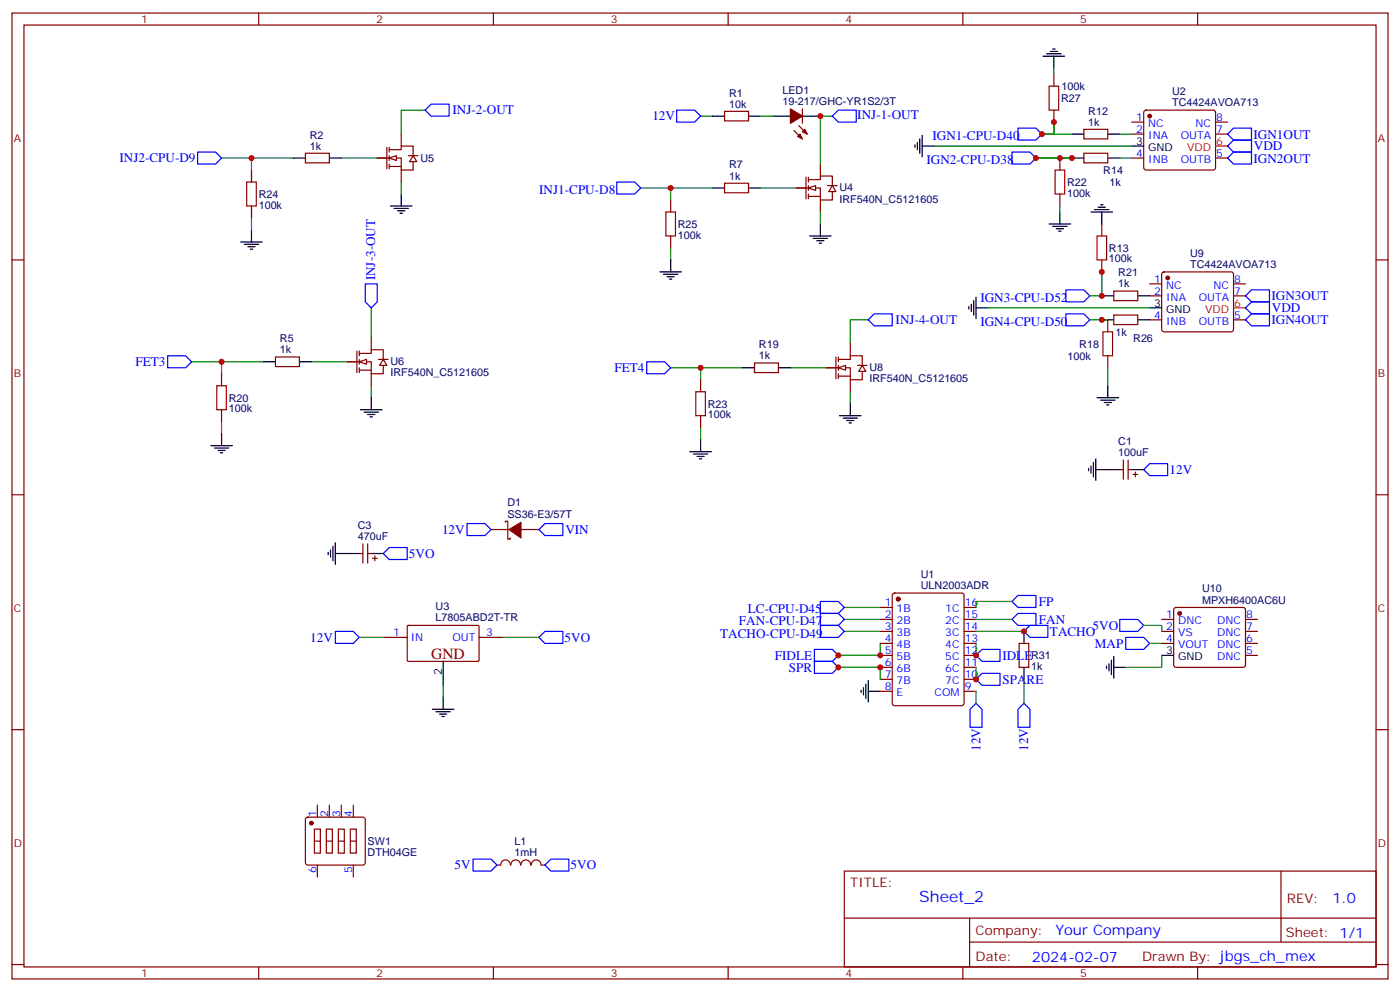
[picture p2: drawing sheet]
<svg xmlns="http://www.w3.org/2000/svg" width="412mm" height="292mm" viewBox="0 0 412 292" stroke-linecap="round" stroke-linejoin="round" font-family="sans-serif">
<g fill="none" stroke="#870000" stroke-width=".35">
<path d="M3.5 3.8h405.4v284.4h-405.4zM7.1 7.4h398.2v277.3h-398.2zM76.2 3.8v3.6M145.3 3.8v3.6M214.5 3.8v3.6M283.6 3.8v3.6M352.8 3.8v3.6M233.9 38.4l2.5 2.5M235.3 37l2.5 2.5M236.4 32.1v4.2M234.6 55.4h7.1v3.5h3.5v-2.5M237.4 52.2v6.3"/>
<path d="M238.1 52.9h3.6v-1.1h3.5v2.8M238.1 52.2v1.4M238.1 54.6v1.5M238.1 57.1v1.4M238.1 57.8h3.6M241.7 48.3v3.5M241.7 58.9v3.5M243.8 54.6h2.8M3.5 76.5h3.6M405.3 76.5h3.6M3.5 145.7h3.6M405.3 145.7h3.6"/>
<path d="M112.9 187.6h7M120 184.3l.3-.2 20.6 .1 .2 .3v10l-.3 .2-20.7-.1-.2-.3zM141.1 187.6h7.1M300.2 189.4h2.8v7.1h-2.8zM3.5 214.8h3.6M405.3 214.8h3.6M248.7 256.4h156.6v28.3h-156.6zM377.3 256.5v20.8M248.7 270.3h156.5M285.6 277.3h119.6M285.6 270.3v14.1M3.5 284h3.6"/>
<path d="M76.2 284.7v3.5M145.3 284.7v3.5M214.5 284.7v3.5M283.6 284.7v3.5M352.8 284.7v3.5M405.3 284h3.6"/>
</g>
<g fill="none" stroke="#008700" stroke-width=".35">
<path d="M125.2 32.4h-7v7.1M206.4 34.2h3.5M245.2 34.2h-3.5v14.1M65.3 46.5h8.8M86.4 46.5h-12.3v3.6M100.5 46.5h10.6M118.2 53.6v3.5M188.7 55.4h8.9M209.9 55.4h-12.3v3.5M224 55.4h10.6M74.1 64.2v3.5M197.6 73v3.5"/>
<path d="M241.7 62.4v3.5M109.4 90.6v8.8M255.8 94.2h-5.3v7M56.4 106.5h8.9M77.6 106.5h-12.3v3.5M91.7 106.5h10.6M109.4 113.6v3.5M197.6 108.3h8.8M218.7 108.3h-12.3v3.5M232.8 108.3h10.6M250.5 115.3v3.6M65.3 124.1v3.6"/>
<path d="M206.4 125.9v3.5M248.7 178.8h10.6M248.7 185.9h10.6M248.7 182.4h10.6M259.3 189.4v3.5h-12.4"/>
</g>
<g fill="none" stroke="#00f" stroke-width=".35">
<path d="M125.2 32.4l1.8-1.7h5.3v3.5h-5.3zM199.3 32.4h5.3l1.8 1.8-1.8 1.7h-5.3zM245.2 34.2l1.7-1.8h5.3v3.5h-5.3zM58.2 44.8h5.3l1.8 1.7-1.8 1.8h-5.3zM181.7 53.6h5.3l1.7 1.8-1.7 1.7h-5.3zM107.6 83.6h3.5v5.3l-1.7 1.7-1.8-1.7zM255.8 94.2l1.7-1.8h5.3v3.5h-5.3zM49.4 104.7h5.3l1.7 1.8-1.7 1.8h-5.3zM190.5 106.5h5.3l1.8 1.8-1.8 1.7h-5.3zM241.7 177.1h5.2l1.8 1.7-1.8 1.8h-5.2zM98.8 185.9h5.3l1.7 1.7-1.7 1.8h-5.3zM158.7 187.6l1.8-1.7h5.3v3.5h-5.3z"/>
<path d="M239.9 194.7h5.3l1.7 1.8-1.7 1.7h-5.3zM239.9 191.2h5.3l1.7 1.7-1.7 1.8h-5.3zM241.7 184.1h5.2l1.8 1.8-1.8 1.7h-5.2zM241.7 180.6h5.2l1.8 1.8-1.8 1.7h-5.2zM299.9 208.8l1.7-1.8 1.8 1.8v5.3h-3.5z"/>
</g>
<g fill="none" stroke="#000" stroke-width=".35">
<path d="M227.5 34.2h5.3M236.4 34.2h5.3M118.2 57.1v3.5M70.9 71.2h6.4M72 71.9h4.2M73 72.6h2.1M73.7 73.3h.7M74.1 67.7v3.5M115 60.6h6.4M116.1 61.3h4.2M117.1 62.1h2.1M117.8 62.8h.7"/>
<path d="M197.6 76.5v3.5M238.5 69.5h6.3M239.5 70.2h4.3M240.6 70.9h2.1M241.3 71.6h.7M241.7 65.9v3.6M194.4 80h6.3M195.4 80.8h4.3M196.5 81.5h2.1M197.2 82.2h.7M109.4 117.1v3.5M250.5 118.9v3.5"/>
<path d="M62.1 131.2h6.3M63.1 131.9h4.3M64.2 132.6h2.1M64.9 133.3h.7M65.3 127.7v3.5M106.2 120.6h6.3M107.2 121.3h4.3M108.3 122h2.1M109 122.7h.7M203.2 133h6.3M204.3 133.7h4.2M205.3 134.4h2.1"/>
<path d="M206 135.1h.7M206.4 129.4v3.6M247.3 122.4h6.3M248.4 123.1h4.2M249.4 123.8h2.1M250.1 124.5h.7M130.5 194.7v7.1M301.6 185.9v3.5M301.6 196.5v3.5M127.4 208.8h6.3M128.4 209.5h4.2M129.5 210.2h2.1"/>
<path d="M130.2 210.9h.7M130.5 205.3v3.5M253.6 203.2v.7M254.4 202.5v2.1M255.1 201.4v4.2M255.8 203.5h3.5M255.8 200.3v6.4"/>
</g>
<g fill="#870000" stroke="#870000" stroke-width=".35">
<path d="M232.8 32.1l3.6 2.1-3.6 2.1z"/>
<path d="M236.4 38.8l.7-.7 .7 1.4z"/>
<path d="M234.9 40.2l.8-.7 .7 1.4z"/>
</g>
<g fill="#fff" stroke="#870000" stroke-width=".35">
<path d="M245.2 54.6l1 1.8h-2.1z"/>
<path d="M238.1 55.4l2.1-.8v1.5z"/>
</g>
<path d="M118.2 39.5v3.5M111.1 46.5h7.1v3.6h3.5v-2.5M113.9 43.4v6.3M114.7 44.1h3.5v-1.1h3.5v2.8M114.7 43.4v1.4M114.7 45.8v1.4M114.7 48.3v1.4M114.7 49h3.5M118.2 50.1v3.5M120.3 45.8h2.8" fill="none" stroke="#870000" stroke-width=".35"/>
<g fill="#fff" stroke="#870000" stroke-width=".35">
<path d="M121.7 45.8l1.1 1.8h-2.2z"/>
<path d="M114.7 46.5l2.1-.7v1.4z"/>
</g>
<path d="M109.4 99.4v3.6M102.3 106.5h7.1v3.5h3.5v-2.4M105.1 103.3v6.4M105.8 104h3.6v-1h3.5v2.8M105.8 103.3v1.4M105.8 105.8v1.4M105.8 108.3v1.4M105.8 109h3.6M109.4 110v3.6M111.5 105.8h2.8" fill="none" stroke="#870000" stroke-width=".35"/>
<g fill="#fff" stroke="#870000" stroke-width=".35">
<path d="M112.9 105.8l1 1.8h-2.1z"/>
<path d="M105.8 106.5l2.1-.7v1.4z"/>
</g>
<path d="M243.4 108.3h7.1v3.5h3.5v-2.5M246.2 105.1v6.3M246.9 105.8h3.6v-1.1h3.5v2.9M246.9 105.1v1.4M246.9 107.6v1.4M246.9 110v1.4M246.9 110.7h3.6M250.5 101.2v3.5M250.5 111.8v3.5M252.6 107.6h2.8" fill="none" stroke="#870000" stroke-width=".35"/>
<g fill="#fff" stroke="#870000" stroke-width=".35">
<path d="M254 107.6l1.1 1.7h-2.2z"/>
<path d="M246.9 108.3l2.2-.7v1.4z"/>
</g>
<g fill="none" stroke="#008700" stroke-width=".35">
<path d="M224 34.2h3.5M306.9 39.5h3.5v-3.6v3.6h5.3M310.4 20.1v1.7M329.8 39.5h3.6M275.2 43h58.2M305.2 46.5h10.5M329.8 46.5h3.6M312.2 60.6v1.8M291 90.6h47.7M321 87.1h3.6v-7.1v7.1M321 94.2h5.3M326.3 108.3v5.3"/>
<path d="M298.1 177.1h-10.6v1.7M105.8 187.6h7.1M148.2 187.6h10.5M246.9 192.9h12.4M259.3 196.5h-12.4h12.4v3.5M287.5 185.9h14.1M287.5 182.4h10.6M287.5 189.4v3.5M287.5 196.5v3.5M301.6 200v7M336.9 184.1h5.3v1.8M338.7 189.4h3.5"/>
<path d="M342.2 192.9v3.6h-10.6M130.5 201.8v3.5M287.5 203.5v3.5"/>
</g>
<g fill="#870000" stroke="#870000" stroke-width=".35">
<path d="M149.9 155.9l3.6-2.1v4.6z"/>
<circle cx="264.6" cy="176.4" r=".53"/>
<circle cx="338.7" cy="34.2" r=".53"/>
<circle cx="344" cy="81.8" r=".53"/>
<circle cx="347.5" cy="180.6" r=".53"/>
<circle cx="91.7" cy="242.3" r=".53"/>
</g>
<g fill="none" stroke="#870000" stroke-width=".35">
<path d="M213.4 32.8h7.1v2.8h-7.1zM310.4 21.8v3.6M310.4 32.4v3.5M319.3 38.1h7v2.8h-7zM333.4 35.9h3.5M333.4 39.5h3.5M337.1 32.6l.5-.2h19.8l.5 .2 .2 .5v16.3l-.3 .5-.4 .2h-19.8l-.5-.3-.2-.4v-16.3zM358.1 35.9h3.5M358.1 39.5h3.5M74.1 50.1v3.5M90 45.1h7v2.8h-7zM197.6 58.9v3.5"/>
<path d="M213.4 53.9h7.1v2.9h-7.1zM312.2 46.5v3.6M312.2 57.1v3.5M319.3 45.1h7v2.8h-7zM333.4 46.5h3.5M358.1 46.5h3.5M74.1 60.6v3.6M197.6 69.5v3.5M324.6 65.9v3.6M324.6 76.5v3.5M326.3 94.2v3.5M328.1 85.7h7v2.8h-7z"/>
<path d="M328.1 92.7h7v2.9h-7zM338.7 83.6h3.5M338.7 87.1h3.5M338.7 94.2h3.5M342.4 80.3l.5-.3h19.8l.5 .3 .2 .5v16.2l-.3 .5-.4 .2h-19.8l-.5-.3-.2-.4v-16.2zM363.4 83.6h3.5M363.4 87.1h3.5M363.4 94.2h3.5M65.3 110v3.6M81.1 105.1h7.1v2.8h-7.1zM206.4 111.8v3.5M222.2 106.9h7.1v2.8h-7.1z"/>
<path d="M326.3 104.7v3.6M65.3 120.6v3.5M206.4 122.4v3.5M329.8 138.3h1.1M330.9 135.4v5.7M332.3 135.4v5.7M332.3 138.3h1.1M333.7 139.7h1.4M334.4 139v1.4M144.6 155.9h5.3M148.9 153.8v-.4h.7v5.3h.7v-.3M153.5 155.9h5.2"/>
<path d="M105.8 162.9h1.1M106.9 160.1v5.7M108.3 160.1v5.7M108.3 162.9h1.1M109.7 164.4h1.4M110.4 163.7v1.4M259.3 178.8h3.5M263.1 174.8l.4-.2h19.8l.6 .4 .1 32-.5 .7-20 .1-.6-.5-.1-32zM284 178.8h3.5M346 179l.4-.2h19.8l.5 .2 .2 .5v16.3l-.2 .5-.5 .2h-19.8l-.5-.3-.2-.4v-16.3zM259.3 182.4h3.5M259.3 185.9h3.5"/>
<path d="M259.3 189.4h3.5M259.3 192.9h3.5M259.3 196.5h3.5M259.3 200h3.5M284 182.4h3.5M284 185.9h3.5M284 189.4h3.5M284 192.9h3.5M284 196.5h3.5M284 200h3.5M342.2 182.4h3.5M342.2 185.9h3.5"/>
<path d="M342.2 189.4h3.5M366.9 182.4h3.5M366.9 185.9h3.5M366.9 189.4h3.5M366.9 192.9h3.5M259.3 203.5h3.5M284 203.5h3.5M93.5 237v3.6M97 237v3.6M100.5 237v3.6M104.1 237v3.6M90.2 240.8l.5-.2h16.2l.5 .2 .2 .5v12.7l-.2 .5-.5 .2h-16.2l-.5-.3-.2-.4v-12.7z"/>
<path d="M92.6 244.1h1.8v7h-1.8zM92.6 247.6h1.8M93.5 254.7v3.5M96.1 244.1h1.8v7h-1.8zM96.1 247.6h1.8M99.7 244.1h1.7v7h-1.7zM99.7 247.6h1.7M103.2 244.1h1.8v7h-1.8zM103.2 247.6h1.8M104.1 254.7v3.5M146.4 254.7h1.1M147.5 254.6a1.41 1.41 0 0 1 1.4-1.5 1.41 1.41 0 0 1 1.4 1.5"/>
<path d="M150.5 254.6a1.41 1.41 0 0 1 1.4-1.5 1.41 1.41 0 0 1 1.4 1.5M153.5 254.6a1.41 1.41 0 0 1 1.4-1.5 1.41 1.41 0 0 1 1.4 1.5M156.5 254.6a1.41 1.41 0 0 1 1.4-1.5 1.41 1.41 0 0 1 1.4 1.5M159.5 254.7h1"/>
</g>
<g fill="none" stroke="#000" stroke-width=".35">
<path d="M307.3 16.5h6.3M308.3 15.8h4.3M309.4 15.1h2.1M310.1 14.4h.7M310.4 16.5v3.6M209.9 34.2h3.5M220.5 34.2h3.5M271.6 39.8v6.4M315.7 39.5h3.6M326.3 39.5h3.5M86.4 46.5h3.6M97 46.5h3.5"/>
<path d="M209.9 55.4h3.5M220.5 55.4h3.5M269.5 42.7v.7M270.2 41.9v2.2M270.9 40.9v4.2M271.6 43h3.6M315.7 46.5h3.6M326.3 46.5h3.5M333.4 43h3.5M309 65.9h6.4M310.1 66.6h4.2M311.1 67.3h2.2"/>
<path d="M311.9 68.1h.7M312.2 62.4v3.5M321.4 62.4h6.3M322.4 61.7h4.3M323.5 61h2.1M324.2 60.3h.7M324.6 62.4v3.5M285.4 90.3v.7M286.1 89.6v2.1M286.8 88.5v4.2M287.5 90.6h3.5M287.5 87.5v6.3"/>
<path d="M324.6 87.1h3.5M324.6 94.2h3.5M335.1 87.1h3.6M335.1 94.2h3.6M338.7 90.6h3.5M77.6 106.5h3.5M88.2 106.5h3.5M218.7 108.3h3.5M229.3 108.3h3.5M323.1 117.1h6.4M324.2 117.8h4.2M325.3 118.5h2.1"/>
<path d="M326 119.2h.7M326.3 113.6v3.5M320.7 137.9v.7M321.4 137.2v2.1M322.1 136.1v4.3M322.8 138.3h7M322.8 135.1v6.3M333.4 138.3h3.5M98.8 159.8v6.3M96.7 162.6v.7M97.4 161.9v2.1M98.1 160.8v4.3"/>
<path d="M98.8 162.9h7M109.4 162.9h3.5M326 196.1v.7M326.7 195.4v2.1M327.4 194.3v4.3M328.1 196.5h3.5M328.1 193.3v6.3M342.2 192.9h3.5"/>
</g>
<path d="M309 25.4h2.9v7h-2.9zM72.7 53.6h2.8v7h-2.8zM310.8 50.1h2.8v7h-2.8zM196.1 62.4h2.9v7.1h-2.9zM323.1 69.5h2.9v7h-2.9zM324.9 97.7h2.8v7h-2.8zM63.9 113.6h2.8v7h-2.8zM205 115.3h2.8v7.1h-2.8z" fill="none" stroke="#a10000" stroke-width=".35"/>
<g fill="none" stroke="#00f" stroke-width=".35">
<path d="M299.9 37.7h5.3l1.7 1.8-1.7 1.7h-5.3zM361.6 39.5l1.8-1.8h5.3v3.5h-5.3zM298.1 44.8h5.3l1.8 1.7-1.8 1.8h-5.3zM361.6 46.5l1.8-1.7h5.3v3.5h-5.3zM361.6 43l1.8-1.8h5.3v3.6h-5.3zM314 92.4h5.3l1.7 1.8-1.7 1.7h-5.3zM314 85.3h5.3l1.7 1.8-1.7 1.8h-5.3zM366.9 87.1l1.8-1.8h5.2v3.6h-5.2zM366.9 94.2l1.8-1.8h5.2v3.5h-5.2zM366.9 90.6l1.8-1.7h5.2v3.5h-5.2zM338.7 136.5h5.3v3.5h-5.3l-1.8-1.7zM137.6 154.1h5.3l1.7 1.8-1.7 1.8h-5.3z"/>
<path d="M158.7 155.9l1.8-1.8h5.3v3.6h-5.3zM112.9 162.9l1.8-1.7h5.2v3.5h-5.2zM298.1 177.1l1.8-1.8h5.3v3.5h-5.3zM287.5 192.9l1.8-1.7h5.3v3.5h-5.3zM287.5 200l1.8-1.8h5.3v3.6h-5.3zM298.1 182.4l1.8-1.8h5.3v3.5h-5.3zM301.6 185.9l1.8-1.8h5.3v3.5h-5.3zM329.8 182.4h5.3l1.8 1.7-1.8 1.8h-5.3zM331.6 187.6h5.3l1.8 1.8-1.8 1.8h-5.3zM287.5 207l1.8 1.8v5.3h-3.5v-5.3zM139.3 252.9h5.3l1.8 1.8-1.8 1.7h-5.3zM160.5 254.7l1.8-1.8h5.3v3.5h-5.3z"/>
</g>
<path d="M358.1 43h3.5M363.4 90.6h3.5" fill="none" stroke="#f00" stroke-width=".35"/>
<g fill="#c00">
<circle cx="197.6" cy="55.4" r=".88"/>
<circle cx="74.1" cy="46.5" r=".88"/>
<circle cx="65.3" cy="106.5" r=".88"/>
<circle cx="206.4" cy="108.3" r=".88"/>
<circle cx="241.7" cy="34.2" r=".88"/>
<circle cx="324.6" cy="87.1" r=".88"/>
<circle cx="324.6" cy="80" r=".88"/>
<circle cx="315.7" cy="46.5" r=".88"/>
<circle cx="310.4" cy="35.9" r=".88"/>
<circle cx="306.9" cy="39.5" r=".88"/>
<circle cx="305.2" cy="46.5" r=".88"/>
<circle cx="312.2" cy="46.5" r=".88"/>
<circle cx="324.6" cy="94.2" r=".88"/>
<circle cx="259.3" cy="196.5" r=".88"/>
<circle cx="246.9" cy="196.5" r=".88"/>
<circle cx="259.3" cy="192.9" r=".88"/>
<circle cx="246.9" cy="192.9" r=".88"/>
<circle cx="301.6" cy="185.9" r=".88"/>
<circle cx="287.5" cy="200" r=".88"/>
<circle cx="287.5" cy="192.9" r=".88"/>
</g>
<text font-size="4.6" fill="#800" x="127" y="194">GND</text>
<text font-size="4.6" fill="#00f" x="270.8" y="265.5">Sheet_2</text>
<g font-size="4.2" fill="#00f">
<text x="392.5" y="265.7">1.0</text>
<text x="310.9" y="275.3">Your Company</text>
<text x="304" y="283.1">2024-02-07</text>
</g>
<g font-size="3.9" fill="#00f">
<text x="133.3" y="33.6">INJ-2-OUT</text>
<text x="192.2" y="35.4">12V</text>
<text x="252.5" y="34.9">INJ-1-OUT</text>
<text x="274.7" y="41.2">IGN1-CPU-D40</text>
<text x="369.2" y="40.8">IGN1OUT</text>
<text x="35.2" y="47.7">INJ2-CPU-D9</text>
<text x="369.2" y="47.9">IGN2OUT</text>
<text x="369.4" y="44.3">VDD</text>
<text x="272.9" y="48.3">IGN2-CPU-D38</text>
<text x="158.8" y="57.1">INJ1-CPU-D8</text>
<text x="110.5" y="82.6" transform="rotate(-90 110.5 82.6)">INJ-3-OUT</text>
<text x="288.8" y="88.9">IGN3-CPU-D52</text>
<text x="374.5" y="88.4">IGN3OUT</text>
<text x="263.8" y="95.3">INJ-4-OUT</text>
<text x="288.8" y="95.9">IGN4-CPU-D50</text>
<text x="374.5" y="95.5">IGN4OUT</text>
<text x="374.6" y="91.9">VDD</text>
<text x="39.9" y="107.7">FET3</text>
<text x="181" y="109.5">FET4</text>
<text x="344.5" y="139.5">12V</text>
<text x="130.2" y="157.2">12V</text>
<text x="166.5" y="157.2">VIN</text>
<text x="120.5" y="164.2">5VO</text>
<text x="306" y="178.3">FP</text>
<text x="217.7" y="184.1">FAN-CPU-D47</text>
<text x="220.3" y="180.5">LC-CPU-D45</text>
<text x="306" y="183.6">FAN</text>
<text x="321.9" y="185.3">5VO</text>
<text x="91.4" y="188.9">12V</text>
<text x="166.3" y="188.9">5VO</text>
<text x="212.2" y="187.7">TACHO-CPU-D49</text>
<text x="309.3" y="187.1">TACHO</text>
<text x="322.5" y="190.6">MAP</text>
<text x="228.2" y="194.2">FIDLE</text>
<text x="232.4" y="197.7">SPR</text>
<text x="295.3" y="194.2">IDLE</text>
<text x="295.3" y="201.2">SPARE</text>
<text x="288.8" y="221.1" transform="rotate(-90 288.8 221.1)">12V</text>
<text x="302.9" y="221.1" transform="rotate(-90 302.9 221.1)">12V</text>
<text x="133.9" y="255.9">5V</text>
<text x="168.1" y="255.9">5VO</text>
</g>
<g font-size="3.9" fill="#800">
<text x="250.5" y="261">TITLE:</text>
<text x="379.1" y="265.7">REV:</text>
<text x="287.4" y="275.2">Company:</text>
<text x="378.7" y="275.8">Sheet: 1/1</text>
<text x="287.4" y="282.9">Date:</text>
<text x="336.4" y="283">Drawn By: jbgs_ch_mex</text>
</g>
<g font-size="3.2" fill="#800">
<text x="41.6" y="6.8">1</text>
<text x="110.8" y="6.8">2</text>
<text x="179.9" y="6.8">3</text>
<text x="249.1" y="6.8">4</text>
<text x="318.2" y="6.8">5</text>
<text x="4.1" y="41.9">A</text>
<text x="405.9" y="41.9">A</text>
<text x="4.1" y="111.1">B</text>
<text x="405.9" y="111.1">B</text>
<text x="4.1" y="180.2">C</text>
<text x="405.9" y="180.2">C</text>
<text x="4.1" y="249.4">D</text>
<text x="405.9" y="249.4">D</text>
<text x="41.6" y="287.7">1</text>
<text x="110.8" y="287.7">2</text>
<text x="179.9" y="287.7">3</text>
<text x="249.1" y="287.7">4</text>
<text x="318.2" y="287.7">5</text>
</g>
<g font-size="3.2" fill="#000080">
<text x="214.7" y="28.4">R1</text>
<text x="230.5" y="27.7">LED1</text>
<text x="312.7" y="26.6">100k</text>
<text x="345.3" y="28">U2</text>
<text x="214.7" y="31.7">10k</text>
<text x="230.5" y="31">19-217/GHC-YR1S2/3T</text>
<text x="312.6" y="30.1">R27</text>
<text x="320.6" y="33.7">R12</text>
<text x="345.3" y="31.3">TC4424AVOA713</text>
<text x="91.3" y="40.8">R2</text>
<text x="320.6" y="37">1k</text>
<text x="91.3" y="44.1">1k</text>
<text x="123.8" y="47.6">U5</text>
<text x="214.7" y="52.9">1k</text>
<text x="214.7" y="49.6">R7</text>
<text x="325" y="51.3">R14</text>
<text x="76.2" y="58.3">R24</text>
<text x="247.3" y="59.7">IRF540N_C5121605</text>
<text x="247.3" y="56.4">U4</text>
<text x="314.3" y="57.9">100k</text>
<text x="314.3" y="54.8">R22</text>
<text x="326.8" y="54.9">1k</text>
<text x="76.2" y="61.4">100k</text>
<text x="199.7" y="70.2">100k</text>
<text x="199.7" y="67.1">R25</text>
<text x="326.7" y="77.3">100k</text>
<text x="326.7" y="74.2">R13</text>
<text x="350.6" y="75.6">U9</text>
<text x="329.4" y="81.3">R21</text>
<text x="350.6" y="78.9">TC4424AVOA713</text>
<text x="329.4" y="84.6">1k</text>
<text x="82.5" y="100.7">R5</text>
<text x="328.6" y="99">1k</text>
<text x="333.8" y="100.7">R26</text>
<text x="82.5" y="104">1k</text>
<text x="115" y="107.5">U6</text>
<text x="223.6" y="105.8">1k</text>
<text x="223.6" y="102.5">R19</text>
<text x="314.4" y="106">100k</text>
<text x="317.9" y="102.5">R18</text>
<text x="115" y="110.8">IRF540N_C5121605</text>
<text x="256.1" y="112.6">IRF540N_C5121605</text>
<text x="256.1" y="109.3">U8</text>
<text x="67.4" y="118.3">R20</text>
<text x="67.4" y="121.4">100k</text>
<text x="208.5" y="123.1">100k</text>
<text x="208.5" y="120.1">R23</text>
<text x="329.4" y="131.1">C1</text>
<text x="329.4" y="134.4">100uF</text>
<text x="149.5" y="149.1">D1</text>
<text x="105.4" y="155.8">C3</text>
<text x="149.5" y="152.4">SS36-E3/57T</text>
<text x="105.4" y="159.1">470uF</text>
<text x="271.3" y="173.5">ULN2003ADR</text>
<text x="271.3" y="170.2">U1</text>
<text x="128.3" y="179.7">U3</text>
<text x="354.1" y="177.7">MPXH6400AC6U</text>
<text x="354.1" y="174.4">U10</text>
<text x="128.3" y="183">L7805ABD2T-TR</text>
<text x="303.7" y="197.3">1k</text>
<text x="303.7" y="194.1">R31</text>
<text x="108.3" y="252">DTH04GE</text>
<text x="108.3" y="248.7">SW1</text>
<text x="151.5" y="248.8">L1</text>
<text x="151.5" y="252.1">1mH</text>
</g>
<g font-size="3.2" fill="#00f">
<text x="334.7" y="35.6">1</text>
<text x="358.2" y="35.6">8</text>
<text x="334.7" y="39.1">2</text>
<text x="338.2" y="37.4">NC</text>
<text x="338.2" y="40.9">INA</text>
<text x="347.8" y="40.9">OUTA</text>
<text x="352.2" y="37.4">NC</text>
<text x="358.2" y="39.1">7</text>
<text x="334.7" y="46.2">4</text>
<text x="338.2" y="47.9">INB</text>
<text x="347.8" y="47.9">OUTB</text>
<text x="358.2" y="46.2">5</text>
<text x="340" y="83.2">1</text>
<text x="363.5" y="83.2">8</text>
<text x="340" y="86.7">2</text>
<text x="343.5" y="85">NC</text>
<text x="343.5" y="88.5">INA</text>
<text x="353.1" y="88.5">OUTA</text>
<text x="357.5" y="85">NC</text>
<text x="363.5" y="86.7">7</text>
<text x="340" y="93.8">4</text>
<text x="343.5" y="95.6">INB</text>
<text x="353.1" y="95.6">OUTB</text>
<text x="363.5" y="93.8">5</text>
<text x="260.6" y="178.5">1</text>
<text x="284.2" y="178.5">16</text>
<text x="260.6" y="182">2</text>
<text x="260.6" y="185.5">3</text>
<text x="264.1" y="180.2">1B</text>
<text x="264.1" y="183.8">2B</text>
<text x="278.4" y="183.8">2C</text>
<text x="278.4" y="180.2">1C</text>
<text x="284.2" y="185.5">14</text>
<text x="284.2" y="182">15</text>
<text x="343.5" y="182">1</text>
<text x="343.5" y="185.5">2</text>
<text x="347" y="183.8">DNC</text>
<text x="358.5" y="183.8">DNC</text>
<text x="367.1" y="185.5">7</text>
<text x="367.1" y="182">8</text>
<text x="115.8" y="187.3">1</text>
<text x="121" y="188.7">IN</text>
<text x="133.3" y="188.7">OUT</text>
<text x="143.2" y="187.3">3</text>
<text x="260.6" y="189.1">4</text>
<text x="264.1" y="187.3">3B</text>
<text x="264.1" y="190.8">4B</text>
<text x="278.4" y="190.8">4C</text>
<text x="278.4" y="187.3">3C</text>
<text x="284.2" y="189.1">13</text>
<text x="343.5" y="189.1">4</text>
<text x="347" y="187.3">VS</text>
<text x="347" y="190.8">VOUT</text>
<text x="358.5" y="190.8">DNC</text>
<text x="358.5" y="187.3">DNC</text>
<text x="367.1" y="189.1">6</text>
<text x="260.6" y="192.6">5</text>
<text x="260.6" y="196.1">6</text>
<text x="264.1" y="194.3">5B</text>
<text x="264.1" y="197.9">6B</text>
<text x="278.4" y="197.9">6C</text>
<text x="278.4" y="194.3">5C</text>
<text x="284.2" y="196.1">11</text>
<text x="284.2" y="192.6">12</text>
<text x="358.5" y="194.3">DNC</text>
<text x="367.1" y="192.6">5</text>
<text x="260.6" y="199.6">7</text>
<text x="260.6" y="203.2">8</text>
<text x="264.1" y="201.4">7B</text>
<text x="278.4" y="201.4">7C</text>
<text x="284.2" y="203.2">9</text>
<text x="284.2" y="199.6">10</text>
<text x="264.1" y="204.9">E</text>
<text x="275.3" y="204.9">COM</text>
<text x="93.1" y="240.4" transform="rotate(-90 93.1 240.4)">1</text>
<text x="96.7" y="240.4" transform="rotate(-90 96.7 240.4)">2</text>
<text x="100.2" y="240.4" transform="rotate(-90 100.2 240.4)">3</text>
<text x="103.7" y="240.4" transform="rotate(-90 103.7 240.4)">4</text>
<text x="93.1" y="256.9" transform="rotate(-90 93.1 256.9)">6</text>
<text x="103.7" y="256.9" transform="rotate(-90 103.7 256.9)">5</text>
</g>
<g font-size="3.2">
<text x="334.7" y="42.7">3</text>
<text x="338.2" y="44.4">GND</text>
<text x="340" y="90.3">3</text>
<text x="343.5" y="92">GND</text>
<text x="343.5" y="192.6">3</text>
<text x="347" y="194.3">GND</text>
<text x="130.2" y="198.8" transform="rotate(-90 130.2 198.8)">2</text>
</g>
<g font-size="3.2" fill="#f00">
<text x="349.7" y="44.4">VDD</text>
<text x="358.2" y="42.7">6</text>
<text x="355" y="92">VDD</text>
<text x="363.5" y="90.3">6</text>
</g>
</svg>
